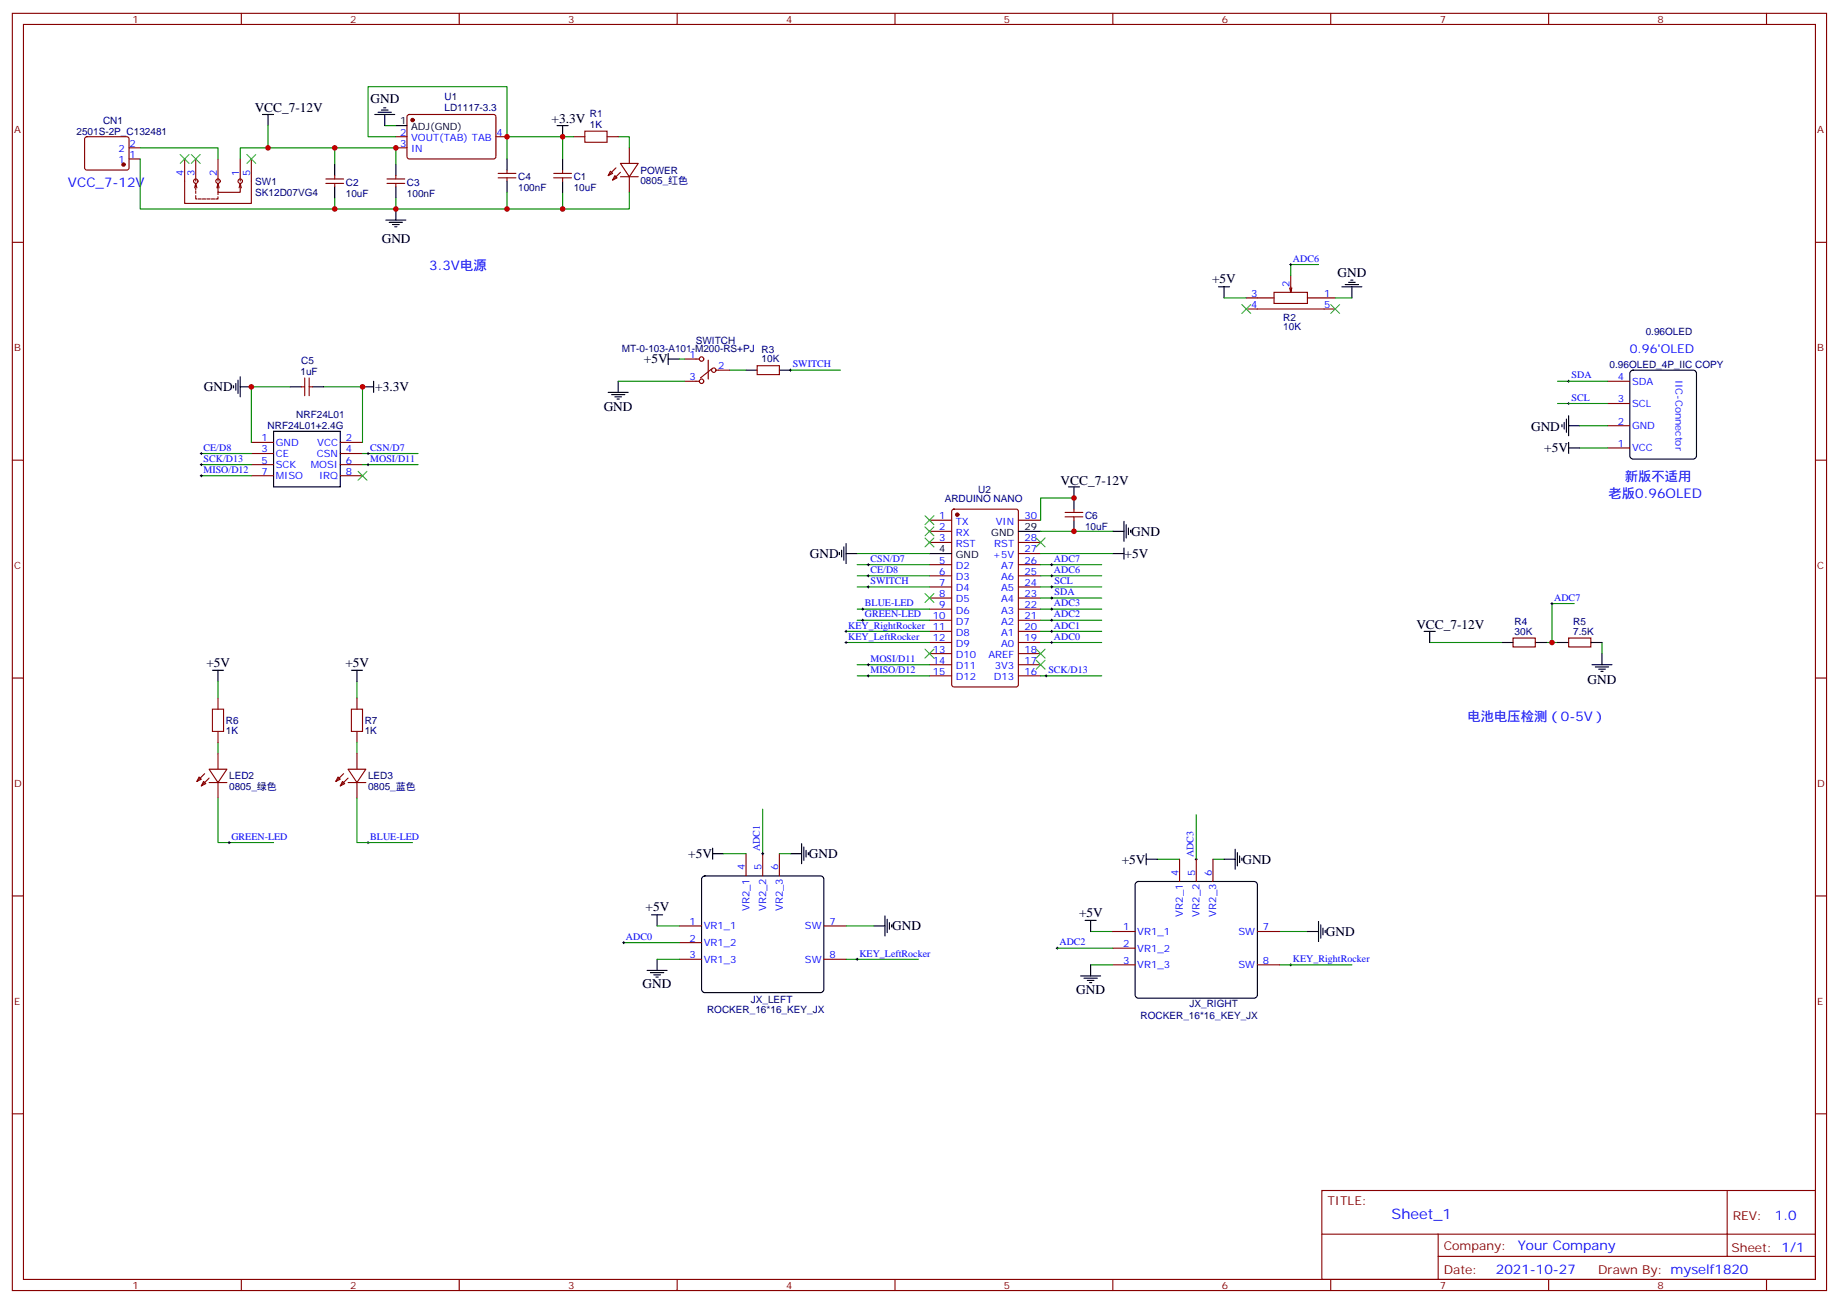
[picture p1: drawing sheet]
<svg xmlns="http://www.w3.org/2000/svg" width="584mm" height="414mm" viewBox="0 0 584 414" stroke-linecap="round" stroke-linejoin="round" font-family="sans-serif">
<g fill="none" stroke="#870000" stroke-width=".35">
<path d="M3.9 4.2h575.7v405.4h-575.7zM7.4 7.8h568.7v398.2h-568.7zM76.6 4.2v3.6M145.7 4.2v3.6M214.9 4.2v3.6M284 4.2v3.6M353.2 4.2v3.6M422.3 4.2v3.6M491.5 4.2v3.6M560.6 4.2v3.6M129.4 36.5l.5-.2 27 .1 .5 .6-.1 13-.6 .4h-27.1l-.4-.7v-12.7zM27.1 43.6l.5-.2h12.7l.5 .2 .2 .5-.1 9.4-.6 .5-13-.1-.5-.6v-9.2z"/>
<path d="M41 50.4h3.5M41 46.9h3.5M58.6 50.4v14.2h21.2v-14.2M62.1 59.3v-1.1l-.3 1.4M62.1 50.4v7.1M62.1 59.6v.7M62.1 58.2l.4 1.4M69.2 58.2l.3 1.4M69.2 50.4v7.1M76.2 58.2v2.8h-7v-2.8l-.4 1.4M76.2 58.2l-.3 1.4M76.2 58.2l.4 1.4"/>
<path d="M76.2 50.4v7.1M103.4 58.2h5.6M103.4 56.8h5.6M106.2 55.7v1.1M106.2 58.2v1.1M122.8 58.2h5.6M122.8 56.8h5.6M125.6 46.9h3.6M125.6 43.4h3.6M125.6 55.7v1.1M125.6 58.2v1.1M157.4 43.4h3.5"/>
<path d="M158.1 56.4h5.6M158.1 55h5.6M160.9 54v1M160.9 56.4v1.1M175.7 56.4h5.7M175.7 55h5.7M178.5 54v1M178.5 56.4v1.1M182.1 43.4h3.5M192.7 43.4h3.5M193.7 54.3l.7 .7-1.4 .7zM195.1 55.7l.7 .7-1.4 .7z"/>
<path d="M195.5 53.3l-2.5 2.4M196.9 51.9h5.6l-2.8 4.2zM196.9 56.1h5.6M196.9 54.7l-2.5 2.4M199.7 46.9v5M199.7 56.1v4.9M3.9 76.9h3.5M62.1 62.1v1h.4M62.1 60.7v.7M62.8 63.1h1.1M64.2 63.1h1.1M65.7 63.1h1"/>
<path d="M67.1 63.1h1M69.2 62.4v.7h-.7M69.2 61v.7M576.1 76.9h3.5M395.5 98.1h28.2M395.5 94.5h8.8M404.3 92.8h10.6v3.5h-10.6zM409.3 91.4l.3 1.4M409.6 87.5v5.3l.4-1.4M414.9 94.5h8.8M96.7 119.9v5.7M98.1 119.9v5.7"/>
<path d="M217.3 113.9h4.6M224.8 114.3v6M225.8 117.1l-3.5 2.8M227.2 117.5h4.3M240.3 116.1h7v2.8h-7zM95.6 122.8h1.1M98.1 122.8h1.1M217.3 121h4.6M510.2 135.1h7M510.2 128.1h7M510.2 121h7M3.9 146h3.5"/>
<path d="M79.8 140.4h7M79.8 143.9h7M79.8 147.5h7M79.8 151h7M108 140.4h7M108 143.9h7M108 147.5h7M108 151h7M510.2 142.2h7M576.1 146h3.5M295 165.1h7M295 168.6h7"/>
<path d="M295 172.2h7M295 179.2h7M302.2 161.8l.5-.2h19.8l.6 .4 .1 55.3-.5 .7h-20l-.6-.4-.1-55.3zM323.2 165.1h7M323.2 172.2h7M323.2 179.2h7M323.2 175.7h7M338 164h5.6M338 162.6h5.6M340.8 161.6v1M340.8 164v1.1M295 182.7h7"/>
<path d="M295 186.3h7M295 189.8h7M295 193.3h7M295 196.8h7M323.2 182.7h7M323.2 186.3h7M323.2 189.8h7M323.2 193.3h7M323.2 196.8h7M3.9 215.2h3.5M295 200.4h7M295 203.9h7"/>
<path d="M295 207.4h7M295 211h7M295 214.5h7M323.2 200.4h7M323.2 203.9h7M323.2 207.4h7M323.2 211h7M323.2 214.5h7M480.2 202.5h7v2.8h-7zM497.8 202.5h7.1v2.8h-7.1zM576.1 215.2h3.5M69.2 221.5v3.6"/>
<path d="M69.2 232.1v3.6M69.2 239.2v4.9M113.3 221.5v3.6M113.3 232.1v3.6M113.3 239.2v4.9M63.2 246.6l.7 .7-1.4 .7zM64.6 248l.7 .7-1.4 .7zM64.9 245.5l-2.4 2.5M66.4 244.1h5.6l-2.8 4.3zM66.4 248.4h5.6M66.4 246.9l-2.5 2.5M69.2 248.4v4.9"/>
<path d="M107.3 246.6l.7 .7-1.4 .7zM108.7 248l.7 .7-1.4 .7zM109 245.5l-2.4 2.5M110.5 244.1h5.6l-2.8 4.3zM110.5 248.4h5.6M110.5 246.9l-2.5 2.5M113.3 248.4v4.9M236.7 270.9v7.1M242 270.9v7.1M247.3 270.9v7.1M374.3 272.7v7.1M379.6 272.7v7.1"/>
<path d="M384.9 272.7v7.1M3.9 284.3h3.5M215.6 293.9h7M215.6 299.2h7M261.4 293.9h7.1M353.2 295.6h7M399 295.6h7.1M576.1 284.3h3.5M215.6 304.4h7M261.4 304.4h7.1M353.2 300.9h7M353.2 306.2h7"/>
<path d="M399 306.2h7.1M3.9 353.5h3.5M576.1 353.5h3.5M419.5 377.8h156.6v28.2h-156.6zM548.1 377.8v20.9M419.5 391.7h156.5M456.4 398.7h119.6M456.4 391.7v14.1M76.6 406v3.6M145.7 406v3.6M214.9 406v3.6M284 406v3.6"/>
<path d="M353.2 406v3.6M422.3 406v3.6M491.5 406v3.6M560.6 406v3.6"/>
<circle cx="62.1" cy="57.5" r=".71"/>
<circle cx="69.2" cy="57.5" r=".71"/>
<circle cx="76.2" cy="57.5" r=".71"/>
<circle cx="222.6" cy="113.9" r=".71"/>
<circle cx="226.5" cy="117.5" r=".71"/>
<circle cx="222.6" cy="121" r=".71"/>
</g>
<g fill="#870000" stroke="#870000" stroke-width=".35">
<circle cx="303.8" cy="163.3" r=".53"/>
<circle cx="39.2" cy="52.2" r=".53"/>
<circle cx="130.9" cy="38.1" r=".53"/>
</g>
<g fill="none" stroke="#000" stroke-width=".35">
<path d="M83.3 36.3h3.5M85.1 36.3v3.6M118.9 36.3h6.4M120 35.6h4.2M121 34.9h2.2M121.7 34.2h.7M122.1 36.3v3.6M125.6 39.9h3.6M176.8 39.9h3.5M178.5 39.9v3.5M106.2 52.2v3.5M106.2 59.3v3.5"/>
<path d="M125.6 52.2v3.5M125.6 59.3v3.5M160.9 50.4v3.6M160.9 57.5v3.5M178.5 50.4v3.6M178.5 57.5v3.5M122.4 69.8h6.4M123.5 70.6h4.2M124.6 71.3h2.1M125.3 72h.7M125.6 66.3v3.5M386.7 91h3.5"/>
<path d="M388.4 91v3.5M425.8 91h6.4M426.9 90.3h4.2M428 89.6h2.1M428.7 88.9h.7M429 91v3.5M76.2 119.6v6.3M212.1 113.9h3.5M212.1 112.2v3.5M236.7 117.5h3.6M247.3 117.5h3.6M517.4 117.9l.9-.4h19l.9 .4 .2 .6v26.1l-.5 .9-.6 .2h-19l-.9-.5-.2-.6v-26.1z"/>
<path d="M74.1 122.4v.7M74.8 121.7v2.1M75.5 120.6v4.3M76.2 122.8h3.6M86.8 136.9h21.2v17.6h-21.2zM92.1 122.8h3.5M99.2 122.8h3.5M115 122.8h3.6M118.6 121v3.5M193 124.5h6.4M194.1 125.2h4.2M195.1 125.9h2.1"/>
<path d="M195.8 126.6h.7M196.2 121v3.5M495.7 134.8v.7M496.4 134.1v2.1M497.1 133v4.2M497.8 135.1h3.5M497.8 131.9v6.4M339.1 154.5h3.5M340.8 154.5v7.1M497.8 140.4v3.5M497.8 142.2h3.5M266.4 175.3v.7"/>
<path d="M267.1 174.6v2.1M267.8 173.6v4.2M268.5 175.7h3.5M268.5 172.5v6.4M295 175.7h7M323.2 168.6h7M340.8 165.1v3.5M353.2 175.7h3.5M353.2 168.6h3.5M356.7 165.5v6.3M356.7 173.9v3.5M357.4 166.5v4.2"/>
<path d="M358.1 167.6v2.1M358.8 168.3v.7M67.4 212.7h3.5M69.2 212.7v3.6M111.5 212.7h3.5M113.3 212.7v3.6M451.9 200.4h3.6M453.7 200.4v3.5M476.6 203.9h3.6M487.2 203.9h3.5M494.3 203.9h3.5M504.9 203.9h3.5"/>
<path d="M505.2 211h6.4M506.3 211.7h4.2M507.3 212.4h2.1M508 213.1h.7M508.4 207.4v3.6M222.9 278.4l.8-.4h36.7l.6 .2 .4 .8v35l-.2 .6-.8 .4h-36.7l-.6-.2-.5-.8v-35zM226.2 270.9h3.5M226.2 269.2v3.5M250.9 270.9h3.5M254.4 267.8v6.3M255.1 268.8v4.2M255.8 269.9v2.1"/>
<path d="M256.5 270.6v.7M363.7 272.7h3.6M363.7 270.9v3.6M388.4 272.7h3.6M392 269.5v6.4M392.7 270.6v4.2M393.4 271.6v2.2M394.1 272.3v.7M206.8 290.3h3.5M208.5 290.3v3.6M277.3 293.9h3.5M280.8 290.7v6.3"/>
<path d="M281.6 291.7v4.3M282.3 292.8v2.1M283 293.5v.7M344.3 292.1h3.6M346.1 292.1v3.5M360.5 280.2l.8-.4h36.7l.6 .2 .4 .8v34.9l-.2 .7-.8 .4h-36.7l-.6-.2-.5-.9v-34.9zM414.9 295.6h3.5M418.4 292.5v6.3M419.1 293.5v4.2M419.8 294.6v2.1M420.5 295.3v.7M205.4 308h6.3"/>
<path d="M206.4 308.7h4.2M207.5 309.4h2.1M208.2 310.1h.7M208.5 304.4v3.6M342.9 309.7h6.4M344 310.4h4.2M345.1 311.1h2.1M345.8 311.9h.7M346.1 306.2v3.5"/>
</g>
<g fill="none" stroke="#008700" stroke-width=".35">
<path d="M85.1 39.9v7M122.1 39.9h3.5M44.5 46.9h24.7v3.5M44.5 50.4v15.9h61.7M76.2 50.4v-3.5h49.4v5.3M106.2 46.9v5.3M125.6 43.4h-8.8v-15.9h44.1v15.9M160.9 43.4h17.6v7M160.9 43.4v7M178.5 43.4h3.6M196.2 43.4h3.5v3.5M106.2 62.8v3.5h19.4"/>
<path d="M125.6 62.8v3.5M160.9 61v5.3h-35.3M178.5 61v5.3h-17.6M199.7 61v5.3h-21.2M388.4 94.5h7.1M418.4 84h-8.8v3.5M423.7 94.5h5.3M215.6 113.9h1.7M231.5 117.5h5.2M250.9 117.5h15.8M92.1 122.8h-12.3v17.6M102.7 122.8h12.3v17.6"/>
<path d="M196.2 121h21.1M494.3 128.1h15.9M494.3 121h15.9M501.3 135.1h8.9M63.9 143.9h15.9M63.9 147.5h15.9M63.9 151h15.9M115 143.9h17.7M115 147.5h17.7M340.8 158h-10.6v7.1M501.3 142.2h8.9M272 175.7h23"/>
<path d="M272 179.2h23M330.2 175.7h23M330.2 168.6h23M330.2 179.2h19.4M272 196.8h23M272 193.3h23M272 186.3h23M272 182.7h23M330.2 196.8h19.4M330.2 193.3h19.4M330.2 189.8h19.4M330.2 186.3h19.4"/>
<path d="M330.2 182.7h19.4M499.6 191.6h-7.1v12.3M69.2 216.3v5.2M113.3 216.3v5.2M268.5 200.4h26.5M268.5 203.9h26.5M272 214.5h23M272 211h23M330.2 214.5h19.4M330.2 200.4h19.4M330.2 203.9h19.4M453.7 203.9h22.9"/>
<path d="M490.7 203.9h3.6M508.4 203.9v3.5M69.2 235.7v3.5M113.3 235.7v3.5M69.2 253.3v14.1h17.6M113.3 253.3v14.1h17.6M242 256.8v14.1M379.6 258.6v14.1M229.7 270.9h7M247.3 270.9h3.6M367.3 272.7h7M384.9 272.7h3.5"/>
<path d="M197.9 299.2h17.7M208.5 293.9h7.1M268.5 293.9h8.8M346.1 295.6h7.1M406.1 295.6h8.8M208.5 304.4h7.1M268.5 304.4h22.9M335.5 300.9h17.7M346.1 306.2h7.1M406.1 306.2h22.9"/>
</g>
<g fill="none" stroke="#3c3" stroke-width=".35">
<path d="M57.2 49l2.8 2.9M60 49l-2.8 2.9M60.7 49l2.8 2.9M63.5 49l-2.8 2.9M78.4 49l2.8 2.9M81.2 49l-2.8 2.9M394.1 96.7l2.8 2.8M396.9 96.7l-2.8 2.8M422.3 96.7l2.8 2.8M425.1 96.7l-2.8 2.8M113.6 149.6l2.9 2.8M116.5 149.6l-2.9 2.8"/>
<path d="M293.5 170.7l2.9 2.9M293.5 167.2l2.9 2.8M293.5 163.7l2.9 2.8M296.4 170.7l-2.9 2.9M296.4 167.2l-2.9 2.8M296.4 163.7l-2.9 2.8M328.8 170.7l2.8 2.9M331.6 170.7l-2.8 2.9M293.5 188.4l2.9 2.8M296.4 188.4l-2.9 2.8M293.5 206l2.9 2.8M296.4 206l-2.9 2.8"/>
<path d="M328.8 209.5l2.8 2.9M328.8 206l2.8 2.8M331.6 209.5l-2.8 2.9M331.6 206l-2.8 2.8"/>
</g>
<path d="M185.6 41.6h7.1v3.6h-7.1zM67.4 225.1h3.5v7h-3.5zM111.5 225.1h3.5v7h-3.5z" fill="none" stroke="#a10000" stroke-width=".35"/>
<g fill="none" stroke="#000" stroke-width=".32">
<path d="M409.3 84h.7M409.6 83.6v.7M250.5 117.5h.7M250.9 117.1v.7M497.5 121h.7M497.5 128.1h.7M497.8 120.6v.8M497.8 127.7v.7M63.5 143.9h.7M63.5 147.5h.7M63.5 151h.7M63.9 143.6v.7"/>
<path d="M63.9 147.1v.7M63.9 150.6v.7M116.5 143.9h.7M116.5 147.5h.7M116.8 143.6v.7M116.8 147.1v.7M275.2 179.2h.7M275.6 178.9v.7M333.4 179.2h.7M333.8 178.9v.7M273.4 196.8h.7M273.4 193.3h.7"/>
<path d="M273.8 193v.7M273.8 196.5v.7M275.2 186.3h.7M275.2 182.7h.7M275.6 182.4v.7M275.6 185.9v.7M333.4 196.8h.7M333.4 193.3h.7M333.4 189.8h.7M333.4 186.3h.7M333.4 182.7h.7M333.8 182.4v.7"/>
<path d="M333.8 185.9v.7M333.8 189.4v.7M333.8 193v.7M333.8 196.5v.7M492.2 191.6h.7M492.5 191.2v.7M268.1 200.4h.8M268.1 203.9h.8M268.5 200v.7M268.5 203.6v.7M275.2 214.5h.7M275.2 211h.7"/>
<path d="M275.6 210.6v.7M275.6 214.1v.7M331.6 214.5h.8M332 214.1v.7M333.4 200.4h.7M333.4 203.9h.7M333.8 200v.7M333.8 203.6v.7M72.4 267.4h.7M72.7 267.1v.7M116.5 267.4h.7M116.8 267.1v.7"/>
<path d="M241.7 270.9h.7M242 270.6v.7M379.3 272.7h.7M379.6 272.3v.7M197.6 299.2h.7M197.9 298.8v.7M271.7 304.4h.7M272 304.1v.7M335.2 300.9h.7M335.5 300.6v.7M409.3 306.2h.7M409.6 305.9v.7"/>
</g>
<g fill="#c00">
<circle cx="160.9" cy="66.3" r=".88"/>
<circle cx="125.6" cy="46.9" r=".88"/>
<circle cx="125.6" cy="66.3" r=".88"/>
<circle cx="106.2" cy="46.9" r=".88"/>
<circle cx="160.9" cy="43.4" r=".88"/>
<circle cx="178.5" cy="43.4" r=".88"/>
<circle cx="178.5" cy="66.3" r=".88"/>
<circle cx="85.1" cy="46.9" r=".88"/>
<circle cx="115" cy="122.8" r=".88"/>
<circle cx="79.8" cy="122.8" r=".88"/>
<circle cx="492.5" cy="203.9" r=".88"/>
<circle cx="340.8" cy="168.6" r=".88"/>
<circle cx="340.8" cy="158" r=".88"/>
<circle cx="106.2" cy="66.3" r=".88"/>
</g>
<text font-size="4.6" fill="#00f" x="441.6" y="386.9">Sheet_1</text>
<g font-size="4.2">
<text x="80.8" y="35.6">VCC_7-12V</text>
<text x="117.6" y="32.6">GND</text>
<text x="175" y="39.2">+3.3V</text>
<text x="121.1" y="77.1">GND</text>
<text x="384.7" y="89.9">+5V</text>
<text x="424.4" y="87.8">GND</text>
<text x="204.3" y="115.4">+5V</text>
<text x="64.7" y="124.2">GND</text>
<text x="119.1" y="124.2">+3.3V</text>
<text x="191.6" y="130.6">GND</text>
<text x="485.9" y="136.7">GND</text>
<text x="490" y="143.6">+5V</text>
<text x="336.6" y="153.8">VCC_7-12V</text>
<text x="359" y="170.1">GND</text>
<text x="257" y="177.1">GND</text>
<text x="356.9" y="177.1">+5V</text>
<text x="449.5" y="199.7">VCC_7-12V</text>
<text x="65.5" y="211.6">+5V</text>
<text x="109.6" y="211.6">+5V</text>
<text x="503.8" y="217">GND</text>
<text x="218.4" y="272.4">+5V</text>
<text x="256.7" y="272.4">GND</text>
<text x="356" y="274.1">+5V</text>
<text x="394.3" y="274.1">GND</text>
<text x="204.9" y="289.2">+5V</text>
<text x="342.4" y="291">+5V</text>
<text x="283.1" y="295.3">GND</text>
<text x="420.7" y="297.1">GND</text>
<text x="203.9" y="313.6">GND</text>
<text x="341.5" y="315.4">GND</text>
</g>
<g font-size="4.2" fill="#00f">
<text x="21.6" y="59.3">VCC_7-12V</text>
<text x="136.2" y="85.7">3.3V电源</text>
<text x="515.6" y="152.8">新版不适用</text>
<text x="510.5" y="158">老版0.96OLED</text>
<text x="465.7" y="228.7">电池电压检测（0-5V）</text>
<text x="563.3" y="387.1">1.0</text>
<text x="481.7" y="396.6">Your Company</text>
<text x="474.7" y="404.5">2021-10-27</text>
</g>
<text font-size="3.9" fill="#00f" x="517.2" y="112.2">0.96'OLED</text>
<g font-size="3.9" fill="#800">
<text x="421.3" y="382.4">TITLE:</text>
<text x="549.9" y="387.1">REV:</text>
<text x="458.2" y="396.6">Company:</text>
<text x="549.5" y="397.2">Sheet: 1/1</text>
<text x="458.2" y="404.3">Date:</text>
<text x="507.2" y="404.4">Drawn By: myself1820</text>
</g>
<g font-size="3.2" fill="#800">
<text x="42" y="7.2">1</text>
<text x="111.2" y="7.2">2</text>
<text x="180.3" y="7.2">3</text>
<text x="249.4" y="7.2">4</text>
<text x="318.6" y="7.2">5</text>
<text x="387.7" y="7.2">6</text>
<text x="456.9" y="7.2">7</text>
<text x="526" y="7.2">8</text>
<text x="4.4" y="42.3">A</text>
<text x="576.7" y="42.3">A</text>
<text x="4.4" y="111.5">B</text>
<text x="576.7" y="111.5">B</text>
<text x="4.4" y="180.6">C</text>
<text x="576.7" y="180.6">C</text>
<text x="4.4" y="249.8">D</text>
<text x="576.7" y="249.8">D</text>
<text x="4.4" y="318.9">E</text>
<text x="576.7" y="318.9">E</text>
<text x="42" y="409">1</text>
<text x="111.2" y="409">2</text>
<text x="180.3" y="409">3</text>
<text x="249.4" y="409">4</text>
<text x="318.6" y="409">5</text>
<text x="387.7" y="409">6</text>
<text x="456.9" y="409">7</text>
<text x="526" y="409">8</text>
</g>
<g font-size="3.2" fill="#000080">
<text x="141.1" y="35.3">LD1117-3.3</text>
<text x="141.1" y="31.8">U1</text>
<text x="32.7" y="39.2">CN1</text>
<text x="187.2" y="40.6">1K</text>
<text x="187.2" y="37.1">R1</text>
<text x="24.3" y="42.7">2501S-2P_C132481</text>
<text x="81" y="58.6">SW1</text>
<text x="109.7" y="58.9">C2</text>
<text x="129.2" y="58.9">C3</text>
<text x="164.4" y="57.1">C4</text>
<text x="182.1" y="57.1">C1</text>
<text x="203.2" y="58.3">0805_红色</text>
<text x="203.2" y="55.1">POWER</text>
<text x="81" y="62.1">SK12D07VG4</text>
<text x="109.7" y="62.4">10uF</text>
<text x="129.2" y="62.4">100nF</text>
<text x="164.4" y="60.6">100nF</text>
<text x="182.1" y="60.6">10uF</text>
<text x="407.2" y="101.7">R2</text>
<text x="407.2" y="104.8">10K</text>
<text x="522.2" y="106.3">0.96OLED</text>
<text x="197.3" y="111.6">MT-0-103-A101-M200-RS+PJ R3</text>
<text x="220.8" y="109.1">SWITCH</text>
<text x="95.4" y="118.9">1uF</text>
<text x="95.6" y="115.4">C5</text>
<text x="241.7" y="115">10K</text>
<text x="510.8" y="116.9">0.96OLED_4P_IIC COPY</text>
<text x="84.9" y="136.3">NRF24L01+2.4G</text>
<text x="94" y="132.7">NRF24L01</text>
<text x="299.8" y="159.2">ARDUINO NANO</text>
<text x="310.5" y="156.5">U2</text>
<text x="344.3" y="164.7">C6</text>
<text x="344.3" y="168.2">10uF</text>
<text x="480.7" y="201.4">30K</text>
<text x="480.7" y="198.3">R4</text>
<text x="499.2" y="201.4">7.5K</text>
<text x="499.2" y="198.3">R5</text>
<text x="71.6" y="233.1">1K</text>
<text x="71.7" y="229.7">R6</text>
<text x="115.7" y="233.1">1K</text>
<text x="115.7" y="229.7">R7</text>
<text x="72.7" y="250.6">0805_绿色</text>
<text x="72.7" y="247.4">LED2</text>
<text x="116.8" y="250.6">0805_蓝色</text>
<text x="116.8" y="247.4">LED3</text>
<text x="224.4" y="321.5">ROCKER_16*16_KEY_JX</text>
<text x="238.3" y="318.2">JX_LEFT</text>
<text x="362" y="323.3">ROCKER_16*16_KEY_JX</text>
<text x="377.5" y="319.6">JX_RIGHT</text>
</g>
<g font-size="3.2">
<text x="127" y="39.5">1</text>
<text x="130.5" y="41.3">ADJ(GND)</text>
<text x="314.6" y="170">GND</text>
<text x="325.1" y="168.3">29</text>
<text x="298.1" y="175.3">4</text>
<text x="303.3" y="177.1">GND</text>
</g>
<g font-size="3.2" fill="#00f">
<text x="41.1" y="46.6">2</text>
<text x="127" y="43">2</text>
<text x="127" y="46.6">3</text>
<text x="130.5" y="44.8">VOUT(TAB) TAB</text>
<text x="157.6" y="43">4</text>
<text x="37.6" y="51.9">1</text>
<text x="37.6" y="48.3">2</text>
<text x="41.1" y="50.1">1</text>
<text x="130.5" y="48.3">IN</text>
<text x="58.2" y="55.7" transform="rotate(-90 58.2 55.7)">4</text>
<text x="61.8" y="55.7" transform="rotate(-90 61.8 55.7)">3</text>
<text x="68.8" y="55.7" transform="rotate(-90 68.8 55.7)">2</text>
<text x="75.9" y="55.7" transform="rotate(-90 75.9 55.7)">1</text>
<text x="79.4" y="55.7" transform="rotate(-90 79.4 55.7)">5</text>
<text x="410.3" y="83.1">ADC6</text>
<text x="397" y="94.2">3</text>
<text x="409.3" y="91" transform="rotate(-90 409.3 91)">2</text>
<text x="420.2" y="94.2">1</text>
<text x="397" y="97.7">4</text>
<text x="420.2" y="97.7">5</text>
<text x="218.9" y="113.6">1</text>
<text x="227.9" y="117.1">2</text>
<text x="251.6" y="116.6">SWITCH</text>
<text x="218.9" y="120.6">3</text>
<text x="498.7" y="120.1">SDA</text>
<text x="513.4" y="120.6">4</text>
<text x="517.9" y="122.1">SDA</text>
<text x="531.8" y="120.5" transform="rotate(90 531.8 120.5)">IIC-Connector</text>
<text x="498.7" y="127.2">SCL</text>
<text x="513.4" y="127.7">3</text>
<text x="517.9" y="129.1">SCL</text>
<text x="513.4" y="134.8">2</text>
<text x="517.9" y="136.2">GND</text>
<text x="64.6" y="143.1">CE/D8</text>
<text x="83" y="140.1">1</text>
<text x="83" y="143.6">3</text>
<text x="87.5" y="141.5">GND</text>
<text x="100.7" y="141.5">VCC</text>
<text x="109.7" y="140.1">2</text>
<text x="109.7" y="143.6">4</text>
<text x="117.5" y="143.1">CSN/D7</text>
<text x="513.4" y="141.8">1</text>
<text x="517.9" y="143.2">VCC</text>
<text x="64.6" y="146.6">SCK/D13</text>
<text x="83" y="147.1">5</text>
<text x="87.5" y="145">CE</text>
<text x="87.5" y="148.5">SCK</text>
<text x="98.6" y="148.5">MOSI</text>
<text x="100.5" y="145">CSN</text>
<text x="109.7" y="147.1">6</text>
<text x="117.5" y="146.6">MOSI/D11</text>
<text x="64.6" y="150.1">MISO/D12</text>
<text x="83" y="150.6">7</text>
<text x="87.5" y="152">MISO</text>
<text x="101.2" y="152">IRQ</text>
<text x="109.7" y="150.6">8</text>
<text x="298.1" y="164.7">1</text>
<text x="303.3" y="166.5">TX</text>
<text x="316" y="166.5">VIN</text>
<text x="325.1" y="164.7">30</text>
<text x="298.1" y="168.3">2</text>
<text x="298.1" y="171.8">3</text>
<text x="303.3" y="170">RX</text>
<text x="303.3" y="173.6">RST</text>
<text x="315.5" y="173.6">RST</text>
<text x="325.1" y="171.8">28</text>
<text x="276.3" y="178.3">CSN/D7</text>
<text x="298.1" y="178.9">5</text>
<text x="315.1" y="177.1">+5V</text>
<text x="325.1" y="178.9">26</text>
<text x="325.1" y="175.3">27</text>
<text x="334.5" y="178.3">ADC7</text>
<text x="276.3" y="181.9">CE/D8</text>
<text x="276.3" y="185.4">SWITCH</text>
<text x="298.1" y="182.4">6</text>
<text x="298.1" y="185.9">7</text>
<text x="303.3" y="180.6">D2</text>
<text x="303.3" y="184.1">D3</text>
<text x="317.7" y="184.1">A6</text>
<text x="317.7" y="180.6">A7</text>
<text x="325.1" y="185.9">24</text>
<text x="325.1" y="182.4">25</text>
<text x="334.5" y="181.9">ADC6</text>
<text x="334.7" y="185.4">SCL</text>
<text x="298.1" y="189.4">8</text>
<text x="303.3" y="187.7">D4</text>
<text x="303.3" y="191.2">D5</text>
<text x="317.7" y="191.2">A4</text>
<text x="317.7" y="187.7">A5</text>
<text x="325.1" y="189.4">23</text>
<text x="334.7" y="188.9">SDA</text>
<text x="493.2" y="190.7">ADC7</text>
<text x="274.5" y="192.4">BLUE-LED</text>
<text x="274.5" y="196">GREEN-LED</text>
<text x="296" y="196.5">10</text>
<text x="298.1" y="193">9</text>
<text x="303.3" y="194.7">D6</text>
<text x="317.7" y="194.7">A3</text>
<text x="325.1" y="196.5">21</text>
<text x="325.1" y="193">22</text>
<text x="334.5" y="196">ADC2</text>
<text x="334.5" y="192.4">ADC3</text>
<text x="269.2" y="203">KEY_LeftRocker</text>
<text x="269.2" y="199.5">KEY_RightRocker</text>
<text x="296" y="200">11</text>
<text x="296" y="203.6">12</text>
<text x="303.3" y="198.3">D7</text>
<text x="303.3" y="201.8">D8</text>
<text x="317.7" y="201.8">A1</text>
<text x="317.7" y="198.3">A2</text>
<text x="325.1" y="203.6">19</text>
<text x="325.1" y="200">20</text>
<text x="334.5" y="199.5">ADC1</text>
<text x="334.5" y="203">ADC0</text>
<text x="296" y="207.1">13</text>
<text x="303.3" y="205.3">D9</text>
<text x="303.3" y="208.8">D10</text>
<text x="313.7" y="208.8">AREF</text>
<text x="317.7" y="205.3">A0</text>
<text x="325.1" y="207.1">18</text>
<text x="276.3" y="210.1">MOSI/D11</text>
<text x="276.3" y="213.6">MISO/D12</text>
<text x="296" y="210.6">14</text>
<text x="296" y="214.1">15</text>
<text x="303.3" y="212.4">D11</text>
<text x="303.3" y="215.9">D12</text>
<text x="315.4" y="215.9">D13</text>
<text x="315.7" y="212.4">3V3</text>
<text x="325.1" y="214.1">16</text>
<text x="325.1" y="210.6">17</text>
<text x="332.7" y="213.6">SCK/D13</text>
<text x="73.4" y="266.5">GREEN-LED</text>
<text x="117.5" y="266.5">BLUE-LED</text>
<text x="241.2" y="270.2" transform="rotate(-90 241.2 270.2)">ADC1</text>
<text x="378.7" y="272" transform="rotate(-90 378.7 272)">ADC3</text>
<text x="236.4" y="276.2" transform="rotate(-90 236.4 276.2)">4</text>
<text x="241.7" y="276.2" transform="rotate(-90 241.7 276.2)">5</text>
<text x="247" y="276.2" transform="rotate(-90 247 276.2)">6</text>
<text x="374" y="278" transform="rotate(-90 374 278)">4</text>
<text x="379.3" y="278" transform="rotate(-90 379.3 278)">5</text>
<text x="384.6" y="278" transform="rotate(-90 384.6 278)">6</text>
<text x="218.9" y="293.5">1</text>
<text x="237.8" y="289.1" transform="rotate(-90 237.8 289.1)">VR2_1</text>
<text x="243.1" y="289.1" transform="rotate(-90 243.1 289.1)">VR2_2</text>
<text x="248.4" y="289.1" transform="rotate(-90 248.4 289.1)">VR2_3</text>
<text x="263.2" y="293.5">7</text>
<text x="375.4" y="290.9" transform="rotate(-90 375.4 290.9)">VR2_1</text>
<text x="380.7" y="290.9" transform="rotate(-90 380.7 290.9)">VR2_2</text>
<text x="386" y="290.9" transform="rotate(-90 386 290.9)">VR2_3</text>
<text x="198.6" y="298.3">ADC0</text>
<text x="218.9" y="298.8">2</text>
<text x="223.3" y="294.9">VR1_1</text>
<text x="255.4" y="294.9">SW</text>
<text x="356.4" y="295.3">1</text>
<text x="360.9" y="296.7">VR1_1</text>
<text x="393" y="296.7">SW</text>
<text x="400.8" y="295.3">7</text>
<text x="218.9" y="304.1">3</text>
<text x="223.3" y="300.2">VR1_2</text>
<text x="223.3" y="305.5">VR1_3</text>
<text x="255.4" y="305.5">SW</text>
<text x="263.2" y="304.1">8</text>
<text x="272.7" y="303.6">KEY_LeftRocker</text>
<text x="336.2" y="300">ADC2</text>
<text x="356.4" y="300.6">2</text>
<text x="356.4" y="305.9">3</text>
<text x="360.9" y="302">VR1_2</text>
<text x="400.8" y="305.9">8</text>
<text x="410.3" y="305.3">KEY_RightRocker</text>
<text x="360.9" y="307.3">VR1_3</text>
<text x="393" y="307.3">SW</text>
</g>
</svg>
